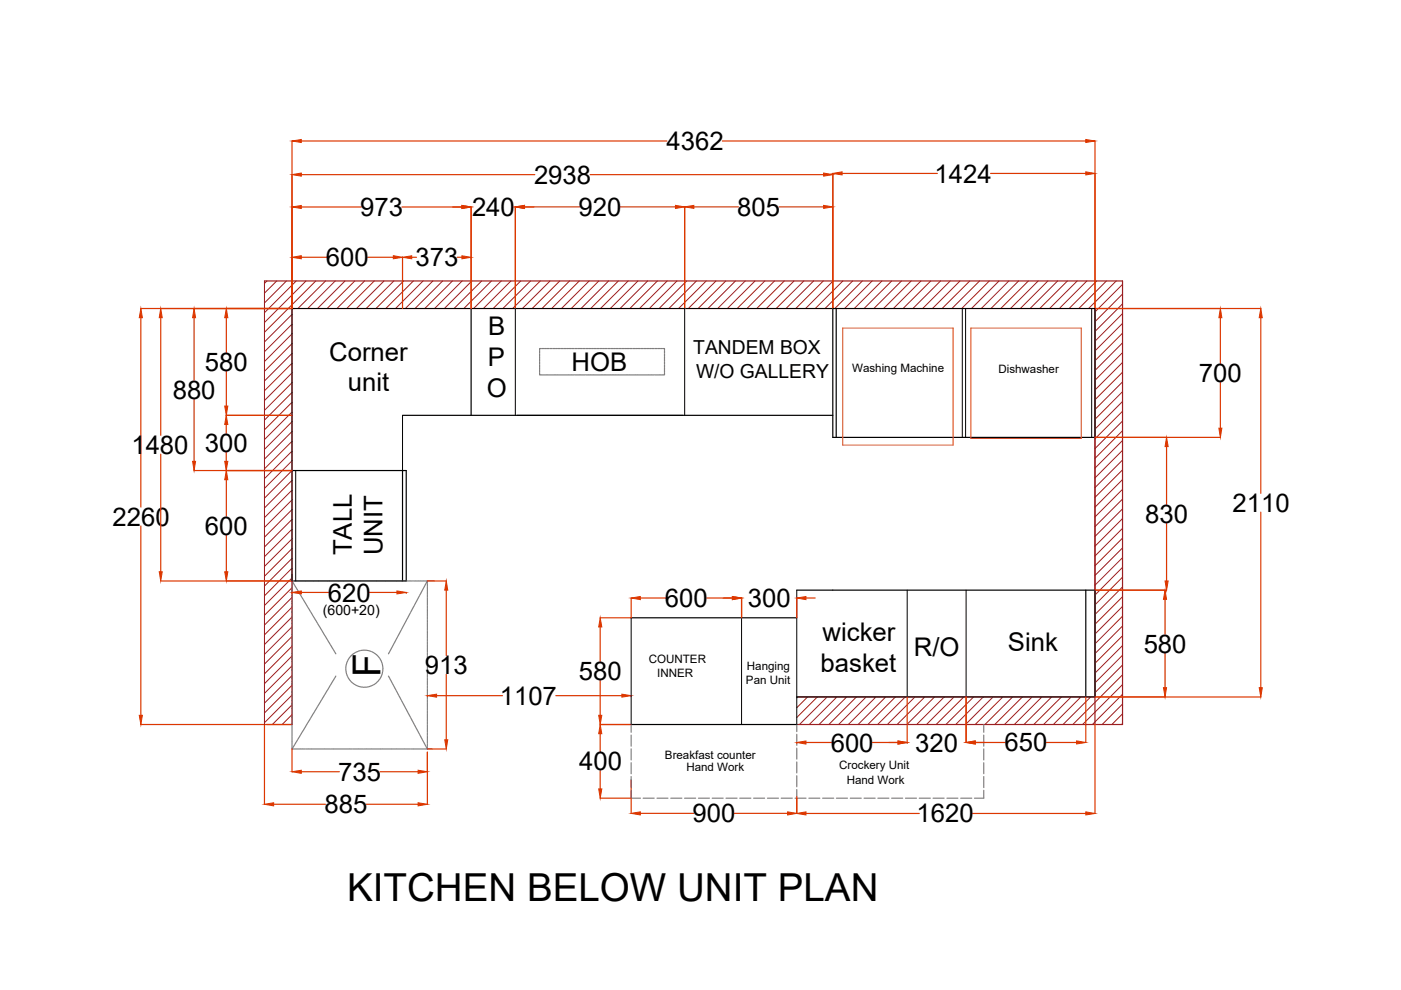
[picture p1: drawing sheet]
<svg xmlns="http://www.w3.org/2000/svg" width="297mm" height="210mm" viewBox="0 0 297 210" stroke-linecap="round" stroke-linejoin="round" font-family="sans-serif">
<!-- layer: 0 -->
<path d="M56.1 59.6h181.9v94h-69.1M62.4 65.4h169.8v88.2M56.5 153.6h5.4M168.9 147.8h63.3" fill="none" stroke="#991b1e" stroke-width=".25"/>
<path d="M99.9 65.4v22.7M176.6 65.4v27.3h55.6M177.3 65.4v27.3M61.9 99.8h24.2v23.4M85.3 99.8v23.4M85.3 88.1h91.3M133.8 131h35.1M168.9 125.1h63.3M230.2 125.1v22.7M133.8 153.6h35.1" fill="none" stroke="#000" stroke-width=".25"/>
<!-- layer: wood furniture -->
<g fill="none" stroke="#991b1e" stroke-width=".21">
<path d="M56.1 59.6v94M56.6 59.6l-.5 .5M58.7 59.6l-2.6 2.6M60.7 59.6l-4.6 4.6M62.8 59.6l-6.7 6.7M64.9 59.6l-8.8 8.8M67 59.6l-10.9 10.8M69 59.6l-5.8 5.8M71.1 59.6l-5.9 5.8M73.2 59.6l-5.9 5.8M75.2 59.6l-5.8 5.8M77.3 59.6l-5.9 5.8"/>
<path d="M79.4 59.6l-5.9 5.8M81.4 59.6l-5.8 5.8M83.5 59.6l-5.9 5.8M85.6 59.6l-5.9 5.8M87.7 59.6l-5.9 5.8M89.7 59.6l-5.8 5.8M91.8 59.6l-5.9 5.8M93.9 59.6l-5.9 5.8M95.9 59.6l-5.8 5.8M98 59.6l-5.9 5.8M100.1 59.6l-5.9 5.8M102.1 59.6l-5.8 5.8"/>
<path d="M104.2 59.6l-5.9 5.8M106.3 59.6l-5.9 5.8M108.3 59.6l-5.8 5.8M110.4 59.6l-5.8 5.8M112.5 59.6l-5.9 5.8M114.6 59.6l-5.9 5.8M116.6 59.6l-5.8 5.8M118.7 59.6l-5.9 5.8M120.8 59.6l-5.9 5.8M122.8 59.6l-5.8 5.8M124.9 59.6l-5.9 5.8M127 59.6l-5.9 5.8"/>
<path d="M129 59.6l-5.8 5.8M131.1 59.6l-5.9 5.8M133.2 59.6l-5.9 5.8M135.3 59.6l-5.9 5.8M137.3 59.6l-5.8 5.8M139.4 59.6l-5.9 5.8M141.5 59.6l-5.9 5.8M143.5 59.6l-5.8 5.8M145.6 59.6l-5.9 5.8M147.7 59.6l-5.9 5.8M149.7 59.6l-5.8 5.8M151.8 59.6l-5.9 5.8"/>
<path d="M153.9 59.6l-5.9 5.8M155.9 59.6l-5.8 5.8M158 59.6l-5.8 5.8M160.1 59.6l-5.9 5.8M162.2 59.6l-5.9 5.8M164.2 59.6l-5.8 5.8M166.3 59.6l-5.9 5.8M168.4 59.6l-5.9 5.8M170.4 59.6l-5.8 5.8M172.5 59.6l-5.9 5.8M174.6 59.6l-5.9 5.8M176.6 59.6l-5.8 5.8"/>
<path d="M178.7 59.6l-5.9 5.8M180.8 59.6l-5.9 5.8M182.8 59.6l-5.8 5.8M184.9 59.6l-5.8 5.8M187 59.6l-5.9 5.8M189.1 59.6l-5.9 5.8M191.1 59.6l-5.8 5.8M193.2 59.6l-5.9 5.8M195.3 59.6l-5.9 5.8M197.3 59.6l-5.8 5.8M199.4 59.6l-5.9 5.8M201.5 59.6l-5.9 5.8"/>
<path d="M203.5 59.6l-5.8 5.8M205.6 59.6l-5.9 5.8M207.7 59.6l-5.9 5.8M209.8 59.6l-5.9 5.8M211.8 59.6l-5.8 5.8M213.9 59.6l-5.9 5.8M216 59.6l-5.9 5.8M218 59.6l-5.8 5.8M220.1 59.6l-5.9 5.8M222.2 59.6l-5.9 5.8M224.2 59.6l-5.8 5.8M226.3 59.6l-5.8 5.8"/>
<path d="M228.4 59.6l-5.9 5.8M230.4 59.6l-5.8 5.8M232.5 59.6l-5.8 5.8M234.6 59.6l-5.9 5.8M236.7 59.6l-5.9 5.8M61.9 66.7l-5.8 5.8M61.9 68.7l-5.8 5.9M61.9 70.8l-5.8 5.9M61.9 72.9l-5.8 5.8M61.9 74.9l-5.8 5.9M61.9 77l-5.8 5.9M61.9 79.1l-5.8 5.8"/>
<path d="M61.9 65.4v88.2M238 60.3l-5.8 5.8M238 62.3l-5.8 5.9M238 64.4l-5.8 5.9M238 66.5l-5.8 5.9M238 68.6l-5.8 5.8M238 70.6l-5.8 5.9M238 72.7l-5.8 5.9M238 74.8l-5.8 5.8M238 76.8l-5.8 5.9M238 78.9l-5.8 5.9M61.9 81.1l-5.8 5.9"/>
<path d="M61.9 83.2l-5.8 5.9M61.9 85.3l-5.8 5.8M61.9 87.4l-5.8 5.8M61.9 89.4l-5.8 5.9M61.9 91.5l-5.8 5.9M61.9 93.6l-5.8 5.8M61.9 95.6l-5.8 5.9M61.9 97.7l-5.8 5.9M61.9 99.8l-5.8 5.8M238 81l-5.8 5.8M238 83l-5.8 5.9M238 85.1l-5.8 5.9"/>
<path d="M238 87.2l-5.8 5.8M238 89.3l-5.8 5.8M238 91.3l-5.8 5.9M238 93.4l-5.8 5.9M238 95.5l-5.8 5.8M238 97.5l-5.8 5.9M238 99.6l-5.8 5.9M61.9 101.8l-5.8 5.9M61.9 103.9l-5.8 5.9M61.9 106l-5.8 5.8M61.9 108l-5.8 5.9M61.9 110.1l-5.8 5.9"/>
<path d="M61.9 112.2l-5.8 5.8M61.9 114.3l-5.8 5.8M61.9 116.3l-5.8 5.9M61.9 118.4l-5.8 5.9M238 101.7l-5.8 5.8M238 103.7l-5.8 5.9M238 105.8l-5.8 5.9M238 107.9l-5.8 5.8M238 109.9l-5.8 5.9M238 112l-5.8 5.9M238 114.1l-5.8 5.9M238 116.2l-5.8 5.8"/>
<path d="M238 118.2l-5.8 5.9M61.9 120.5l-5.8 5.8M61.9 122.5l-5.8 5.9M61.9 124.6l-5.8 5.9M61.9 126.7l-5.8 5.8M61.9 128.7l-5.8 5.9M61.9 130.8l-5.8 5.9M61.9 132.9l-5.8 5.8M61.9 134.9l-5.8 5.9M61.9 137l-5.8 5.9M61.9 139.1l-5.8 5.9M238 120.3l-5.8 5.9"/>
<path d="M238 122.4l-5.8 5.8M238 124.4l-5.8 5.9M238 126.5l-5.8 5.9M238 128.6l-5.8 5.8M238 130.6l-5.8 5.9M238 132.7l-5.8 5.9M238 134.8l-5.8 5.8M238 136.9l-5.8 5.8M238 138.9l-5.8 5.9M61.9 141.2l-5.8 5.8M61.9 143.2l-5.8 5.9M61.9 145.3l-5.8 5.9"/>
<path d="M61.9 147.4l-5.8 5.8M61.9 149.4l-4.2 4.2M61.9 151.5l-2.1 2.1M61.9 153.6h.1M169.2 147.8l-.3 .2M171.2 147.8l-2.3 2.3M173.3 147.8l-4.4 4.3M175.4 147.8l-5.9 5.8M177.4 147.8l-5.8 5.8M179.5 147.8l-5.8 5.8M181.6 147.8l-5.9 5.8M183.6 147.8l-5.8 5.8"/>
<path d="M185.7 147.8l-5.8 5.8M187.8 147.8l-5.9 5.8M189.8 147.8l-5.8 5.8M191.9 147.8l-5.8 5.8M194 147.8l-5.9 5.8M196.1 147.8l-5.9 5.8M198.1 147.8l-5.8 5.8M200.2 147.8l-5.8 5.8M202.3 147.8l-5.9 5.8M204.3 147.8l-5.8 5.8M206.4 147.8l-5.8 5.8M208.5 147.8l-5.9 5.8"/>
<path d="M210.5 147.8l-5.8 5.8M212.6 147.8l-5.8 5.8M214.7 147.8l-5.9 5.8M216.8 147.8l-5.9 5.8M218.8 147.8l-5.8 5.8M220.9 147.8l-5.8 5.8M223 147.8l-5.9 5.8M225 147.8l-5.8 5.8M227.1 147.8l-5.8 5.8M229.2 147.8l-5.9 5.8M231.2 147.8l-5.8 5.8M238 143.1l-10.5 10.5"/>
<path d="M238 145.1l-8.5 8.5M238 147.2l-6.4 6.4M238 141l-5.8 5.9M238 149.3l-4.3 4.3M238 151.3l-2.3 2.3M238 153.4l-.2 .2"/>
</g>
<!-- layer: 0 -->
<g fill="none" stroke="#808080" stroke-width=".25">
<path d="M114.4 79.1v.4h.3M114.4 74.4v.5M114.4 75v.5M114.4 75.6v.5M114.4 76.2v.4M114.4 76.8v.4M114.4 77.4v.4M114.4 77.9v.5M114.4 78.5v.5M114.7 73.9h-.3v.4M114.8 79.5h.5M114.8 73.9h.5"/>
<path d="M115.4 79.5h.5M115.4 73.9h.5M116 79.5h.5M116 73.9h.5M116.6 79.5h.5M116.6 73.9h.5M117.2 79.5h.4M117.2 73.9h.4M117.8 79.5h.4M117.8 73.9h.4M118.3 79.5h.5M118.3 73.9h.5"/>
<path d="M118.9 79.5h.5M118.9 73.9h.5M119.5 79.5h.5M119.5 73.9h.5M120.1 79.5h.5M120.1 73.9h.5M120.7 79.5h.5M120.7 73.9h.5M121.3 79.5h.4M121.3 73.9h.4M121.9 79.5h.4M121.9 73.9h.4"/>
<path d="M122.4 79.5h.5M122.4 73.9h.5M123 79.5h.5M123 73.9h.5M123.6 79.5h.5M123.6 73.9h.5M124.2 79.5h.5M124.2 73.9h.5M124.8 79.5h.4M124.8 73.9h.4M125.4 79.5h.4M125.4 73.9h.4"/>
<path d="M126 79.5h.4M126 73.9h.4M126.5 79.5h.5M126.5 73.9h.5M127.1 79.5h.5M127.1 73.9h.5M127.7 79.5h.5M127.7 73.9h.5M128.3 79.5h.5M128.3 73.9h.5M128.9 79.5h.4M128.9 73.9h.4"/>
<path d="M129.5 79.5h.4M129.5 73.9h.4M130 79.5h.5M130 73.9h.5M130.6 79.5h.5M130.6 73.9h.5M131.2 79.5h.5M131.2 73.9h.5M131.8 79.5h.5M131.8 73.9h.5M132.4 79.5h.5M132.4 73.9h.5"/>
<path d="M133 79.5h.5M133 73.9h.5M133.6 79.5h.4M133.6 73.9h.4M134.2 79.5h.4M134.2 73.9h.4M134.7 79.5h.5M134.7 73.9h.5M135.3 79.5h.5M135.3 73.9h.5M135.9 79.5h.5M135.9 73.9h.5"/>
<path d="M136.5 79.5h.4M136.5 73.9h.4M137.1 79.5h.4M137.1 73.9h.4M137.7 79.5h.4M137.7 73.9h.4M138.2 79.5h.5M138.2 73.9h.5M138.8 79.5h.5M138.8 73.9h.5M139.4 79.5h.5M139.4 73.9h.5"/>
<path d="M140 79.5h.5M140 73.9h.5M140.6 73.9h.3v.4M140.9 79.1v.4h-.3M140.9 74.4v.5M140.9 75v.5M140.9 75.6v.5M140.9 76.2v.4M140.9 76.8v.4M140.9 77.4v.4M140.9 77.9v.5M140.9 78.5v.5"/>
<path d="M61.9 123.2l.3 .4M61.9 121.8v.3M61.9 122.2v.5M61.9 122.8v.5M61.9 123.4v.5M61.9 124v.4M61.9 124.6v.4M61.9 125.1v.5M61.9 125.7v.5M61.9 126.3v.5M61.9 126.9v.5M61.9 127.5v.5"/>
<path d="M61.9 128.1v.4M61.9 128.7v.4M61.9 129.3v.4M61.9 129.8v.5M61.9 130.4v.5M61.9 131v.5M61.9 131.6v.4M61.9 132.2v.4M61.9 132.8v.4M61.9 133.3v.5M61.9 133.9v.5M61.9 134.5v.5"/>
<path d="M61.9 135.1v.5M61.9 135.7v.5M61.9 136.3v.4M61.9 136.8v.5M61.9 137.4v.5M61.9 138v.5M61.9 138.6v.5M61.9 139.2v.5M61.9 139.8v.5M62.2 123.7l.3 .4M62.4 123.2h.5M62.5 124.2l.3 .4"/>
<path d="M62.8 124.7l.3 .4M63 123.2h.4M63.1 125.2l.3 .4M63.4 125.7l.3 .4M63.6 123.2h.4M63.7 126.2l.3 .4M64 126.7l.3 .4M64.2 123.2h.4M64.3 127.2l.3 .4M64.6 127.7l.3 .4M64.7 123.2h.5M64.9 128.2l.3 .4"/>
<path d="M65.2 128.7l.3 .4M65.3 123.2h.5M65.6 129.2l.2 .4M65.8 129.7l.3 .4M65.9 123.2h.5M66.1 130.2l.3 .4M66.4 130.7l.3 .4M66.5 123.2h.5M66.7 131.2l.3 .4M67.1 131.7l.2 .4M67.1 123.2h.4M67.4 132.2l.2 .4"/>
<path d="M67.6 123.2h.5M67.6 132.7l.3 .4M67.9 133.2l.3 .4M68.2 123.2h.5M68.3 133.7l.2 .4M68.6 134.2l.2 .4M68.8 123.2h.5M68.9 134.7l.2 .4M69.2 135.2l.2 .4M69.4 123.2h.5M69.5 135.7l.2 .4M69.8 136.2l.2 .4"/>
<path d="M70 123.2h.5M70.1 136.7l.2 .4M70.4 137.2l.2 .4M70.6 123.2h.5M70.7 137.7l.2 .4M71 138.2l.2 .4M71.2 123.2h.4M71.8 123.2h.4M72.3 123.2h.5M72.9 123.2h.5M73.5 123.2h.5M74 139.6l-.2 .4"/>
<path d="M74.1 123.2h.5M74.4 139.1l-.3 .4M74.7 123.2h.4M74.8 138.7l-.4 .3M75.3 123.2h.4M75.3 138.4l-.4 .2M75.8 138.1l-.4 .2M75.9 123.2h.4M76.4 138l-.5 .1M76.4 123.2h.5M77 137.9h-.5M77 123.2h.5"/>
<path d="M77.1 137.9h.4M77.6 123.2h.5M77.7 137.9l.4 .1M78.2 123.2h.5M78.2 138l.5 .1M78.8 123.2h.4M78.8 138.2l.4 .2M79.3 138.4l.4 .3M79.4 123.2h.4M79.8 138.8l.3 .3M79.9 123.2h.5M80.2 139.2l.3 .4"/>
<path d="M80.5 123.2h.5M80.6 139.7l.2 .4M81.1 123.2h.5M81.7 123.2h.5M82.3 123.2h.5M82.6 138.2l-.2 .4M82.9 123.2h.5M82.9 137.7l-.2 .4M83.2 137.1l-.3 .5M83.4 136.6l-.2 .5M83.5 123.2h.4M83.7 136.1l-.2 .4"/>
<path d="M84 135.6l-.2 .4M84.1 123.2h.4M84.3 135.1l-.3 .4M84.5 134.6l-.2 .4M84.6 123.2h.5M84.8 134.1l-.2 .4M85.1 133.5l-.2 .4M85.2 123.2h.5M85.4 133l-.3 .4M85.6 132.5l-.2 .4M85.8 123.2h.5M85.9 132l-.2 .4"/>
<path d="M86.2 131.5l-.2 .4M86.4 123.2h.5M86.5 131l-.3 .4M86.7 130.4l-.2 .5M87 123.2h.4M87 129.9l-.2 .4M87.3 129.4l-.2 .4M87.6 123.2h.4M87.6 128.9l-.3 .4M87.8 128.4l-.2 .4M88.1 127.9l-.2 .4M88.1 123.2h.5"/>
<path d="M88.4 127.3l-.2 .4M88.7 126.8l-.3 .4M88.7 123.2h.5M88.9 126.3l-.2 .4M89.2 125.8l-.2 .4M89.3 123.2h.5M89.5 125.3l-.2 .4M89.8 124.8l-.3 .4M89.9 123.2h.5M90 124.2l-.2 .5M90.3 123.7l-.2 .4M90.4 123.6l.2-.4v.5"/>
<path d="M90.5 123.2h.5M90.6 123.8v.5M90.6 124.4v.4M90.6 125v.4M90.6 125.5v.5M90.6 126.1v.5M90.6 126.7v.5M90.6 127.3v.5M90.6 127.9v.4M90.6 128.5v.4M90.6 129v.5M90.6 129.6v.5"/>
<path d="M90.6 130.2v.5M90.6 130.8v.5M90.6 131.4v.5M90.6 132v.4M90.6 132.6v.4M90.6 133.1v.5M90.6 133.7v.5M90.6 134.3v.5M90.6 134.9v.5M90.6 135.5v.5M90.6 136.1v.4M90.6 136.7v.4"/>
<path d="M90.6 137.3v.4M90.6 137.8v.5M90.6 138.4v.5M90.6 139v.5M90.6 139.6v.4M91.1 123.2h.4M91.7 123.2h.4M61.9 158.8h.5M61.9 140.4v.4M61.9 141v.4M61.9 141.5v.5M61.9 142.1v.5"/>
<path d="M61.9 142.7v.5M61.9 143.3v.5M61.9 143.9v.4M61.9 144.5v.4M61.9 145v.5M61.9 145.6v.5M61.9 146.2v.5M61.9 146.8v.5M61.9 147.4v.5M61.9 148v.4M61.9 148.6v.4M61.9 149.1v.5"/>
<path d="M61.9 149.7v.5M61.9 150.3v.5M61.9 150.9v.5M61.9 151.5v.5M61.9 152.1v.4M61.9 152.7v.4M61.9 153.3v.4M61.9 153.8v.5M61.9 154.4v.5M61.9 155v.5M61.9 155.6v.4M61.9 156.2v.4"/>
<path d="M61.9 156.8v.4M61.9 157.3v.5M61.9 157.9v.5M61.9 158.5v.3M62.2 158.4l-.3 .4M62.5 157.9l-.3 .4M62.5 158.8h.5M62.8 157.4l-.3 .4M63.1 156.9l-.3 .4M63.1 158.8h.5M63.4 156.4l-.3 .4M63.7 158.8h.5"/>
<path d="M63.7 155.9l-.3 .4M64 155.4l-.3 .4M64.3 158.8h.4M64.3 154.9l-.3 .4M64.6 154.4l-.3 .4M64.9 158.8h.4M64.9 153.9l-.3 .4M65.2 153.4l-.3 .4M65.4 158.8h.5M65.5 152.9l-.3 .4M65.8 152.4l-.2 .4M66 158.8h.5"/>
<path d="M66.1 151.9l-.3 .4M66.4 151.4l-.3 .4M66.6 158.8h.5M66.7 150.9l-.3 .4M67 150.4l-.3 .4M67.2 158.8h.4M67.3 149.9l-.2 .4M67.6 149.4l-.2 .4M67.8 158.8h.4M67.9 148.9l-.3 .4M68.2 148.4l-.3 .4M68.4 158.8h.4"/>
<path d="M68.5 147.9l-.2 .4M68.8 147.4l-.2 .4M68.9 158.8h.5M69.1 146.9l-.2 .4M69.4 146.4l-.2 .4M69.5 158.8h.5M69.7 145.9l-.2 .4M70 145.4l-.2 .4M70.1 158.8h.5M70.3 144.9l-.2 .4M70.6 144.3l-.2 .4M70.7 158.8h.5"/>
<path d="M70.9 143.9l-.2 .4M71.2 143.3l-.2 .4M71.3 158.8h.5M71.9 158.8h.4M72.5 158.8h.4M73 158.8h.5M73.3 141.8l.1 .5M73.4 141.2l-.1 .5M73.4 142.4l.1 .4M73.5 140.6l-.1 .5M73.5 142.9l.2 .5M73.6 158.8h.5"/>
<path d="M73.7 140.1l-.2 .4M73.7 143.5l.3 .4M74 144l.3 .4M74.2 158.8h.5M74.4 144.5l.3 .3M74.8 158.8h.5M74.8 144.9l.4 .2M75.3 145.2l.4 .2M75.4 158.8h.5M75.8 145.4l.5 .2M76 158.8h.4M76.4 145.6l.5 .1"/>
<path d="M76.6 158.8h.4M77 145.7h.4M77.2 158.8h.4M77.7 158.8h.5M78 145.6l-.4 .1M78.3 158.8h.5M78.6 145.5l-.5 .1M78.9 158.8h.5M79.1 145.2l-.4 .2M79.5 158.8h.4M79.6 144.9l-.4 .3M80.1 144.5l-.4 .4"/>
<path d="M80.1 158.8h.4M80.4 144.1l-.3 .3M80.6 158.8h.5M80.8 143.6l-.3 .4M80.8 140.2l.2 .4M81 143l-.2 .5M81 140.7l.1 .5M81.1 142.5l-.1 .4M81.2 141.3v.5M81.2 141.9v.5M81.2 158.8h.5M81.8 158.8h.5"/>
<path d="M82.4 143.3l.2 .5M82.4 158.8h.5M82.7 143.9l.2 .4M82.9 144.4l.3 .4M83 158.8h.5M83.2 144.9l.2 .4M83.5 145.4l.2 .5M83.6 158.8h.5M83.8 146l.2 .4M84 146.5l.3 .4M84.2 158.8h.4M84.3 147l.2 .4"/>
<path d="M84.6 147.5l.2 .4M84.8 158.8h.4M84.9 148l.2 .4M85.1 148.6l.3 .4M85.3 158.8h.5M85.4 149.1l.2 .4M85.7 149.6l.2 .4M85.9 158.8h.5M86 150.1l.2 .4M86.2 150.6l.3 .4M86.5 158.8h.5M86.5 151.1l.2 .4"/>
<path d="M86.8 151.6l.2 .4M87.1 152.2l.2 .4M87.1 158.8h.5M87.3 152.7l.3 .4M87.6 153.2l.2 .4M87.7 158.8h.4M87.9 153.7l.2 .4M88.2 154.2l.2 .5M88.3 158.8h.4M88.4 154.7l.3 .5M88.7 155.3l.2 .4M88.9 158.8h.4"/>
<path d="M89 155.8l.2 .4M89.3 156.3l.2 .4M89.4 158.8h.5M89.5 156.8l.3 .4M89.8 157.3l.2 .4M90 158.8h.5M90.1 157.8l.2 .4M90.4 158.4l.2 .4M90.6 158.8h.5M90.6 140.2v.4M90.6 140.8v.4M90.6 141.3v.5"/>
<path d="M90.6 141.9v.5M90.6 142.5v.5M90.6 143.1v.5M90.6 143.7v.5M90.6 144.3v.4M90.6 144.9v.4M90.6 145.4v.5M90.6 146v.5M90.6 146.6v.5M90.6 147.2v.5M90.6 147.8v.5M90.6 148.4v.4"/>
<path d="M90.6 149v.4M90.6 149.5v.5M90.6 150.1v.5M90.6 150.7v.5M90.6 151.3v.5M90.6 151.9v.4M90.6 152.5v.4M90.6 153v.5M90.6 153.6v.5M90.6 154.2v.5M90.6 154.8v.5M90.6 155.4v.5"/>
<path d="M90.6 156v.4M90.6 156.6v.4M90.6 157.1v.5M90.6 157.7v.5M90.6 158.3v.5M91.2 158.8h.5M133.8 153.6v1.7M133.8 155.9v2.3M133.8 158.8v2.3M168.9 153.6v1.5M168.9 155.7v2.3M168.9 158.6v2.4"/>
<path d="M208.6 153.6v1.7M208.6 155.9v2.3M208.6 158.8v2.3M133.8 167.6v1.6h2M133.8 161.7v2.3M133.8 164.6v2.4M136.4 169.2h2.3M139.3 169.2h2.3M142.2 169.2h2.4M145.1 169.2h2.4M148.1 169.2h2.3M151 169.2h2.3"/>
<path d="M153.9 169.2h2.4M156.8 169.2h2.4M159.8 169.2h2.3M162.7 169.2h2.4M165.6 169.2h2.4M168.6 169.2h2.3M168.9 161.6v2.3M168.9 164.5v2.3M168.9 167.4v1.5M171.5 169.2h2.3M174.4 169.2h2.4M177.3 169.2h2.4"/>
<path d="M180.3 169.2h2.3M183.2 169.2h2.3M186.1 169.2h2.4M189 169.2h2.4M192 169.2h2.3M194.9 169.2h2.4M197.8 169.2h2.4M200.8 169.2h2.3M203.7 169.2h2.3M208.6 167.6v1.6h-2M208.6 161.7v2.3M208.6 164.6v2.4"/>
</g>
<g fill="none" stroke="#dd3700" stroke-width=".25">
<path d="M61.9 29.9v35.5M63.9 29.9h77.5M63.9 37h49.5M125.1 37h49.5M153.2 29.9h77M176.6 36.8v28.6M178.5 36.8h20.2M210 36.8h20.2M232.2 29.9v35.5h35.1M63.9 54.6h5.4M63.9 43.9h12.7M78 54.6h5.4"/>
<path d="M85.2 43.9h12.7M85.3 54.6h.1M85.3 54.5v10.9M87.3 54.6h1M96.9 54.6h1M99.9 54.6h.1M99.9 43.9v21.5M109.3 43.9v21.5M122.9 43.9h-11.7M131.5 43.9h11.7M145.2 43.9v21.5M147.1 43.9h9.4"/>
<path d="M165.2 43.9h9.4M29.8 65.4h32.6M29.9 67.4v40.1M34.1 67.4v24.9M41.1 67.4v13.2M48 67.4v7.3M48 78.7v7.4M258.7 67.4v9.7M267.3 67.4v37.2M34.1 96.3v24.9M41.1 99.8h20.8M41.1 84.6v13.2"/>
<path d="M48 90v1.9M48 95.9v1.9M48 88.1h13.9M232.2 92.7h26.5M247.3 94.7v12.2M258.7 81.1v9.7M29.9 111.5v40.2M48 101.7v7.8M48 113.5v7.7M247.3 110.9v12.3M267.3 108.6v37.2M34.1 123.2h27.8"/>
<path d="M61.9 125.6h.1M63.9 125.6h5.8M78.3 125.6h5.9M86.1 125.6h.1M90.6 123.2h4M94.6 125.1v13.9M127.3 132.9v7.4M133.8 126.8v4.2h-6.5M135.8 126.8h5.4M149.8 126.8h5.5M157.2 126.8v4.2M168.9 126.8v4.2"/>
<path d="M170.9 126.8h1.9M232.2 125.1h15.2M247 127.1v7.4M247 138.4v7.4M29.8 153.6h32.1M56.1 153.6v16.9M61.9 158.8v4.8M90.6 147.5h.1M90.6 159.5v11M90.6 158.8h4M92.6 147.5h14M94.6 143v13.9"/>
<path d="M117.9 147.5h13.9M127.3 153.6h6.5M127.3 144.3v7.4M127.3 155.6v3.8M133.8 147.5h.1M168.9 157.4h.1M170.9 157.4h5.4M185 157.4h5.4M192.3 157.4h.1M192.3 147.8v9.6M204.8 147.8v9.6M206.8 157.4h6.4"/>
<path d="M221.8 157.4h6.5M230.2 147.8v9.6M232.2 153.6v18.9M232.2 147.8h35.1M58 170.5h11M63.9 163.6h8M77.7 170.5h10.9M80.6 163.6h8M127.3 169.2h6.5M127.3 163.4v3.9M133.8 165.3v7.2M135.8 172.5h11.3"/>
<path d="M155.7 172.5h11.3M168.9 168.9v3.6M170.9 172.5h24M206.2 172.5h24"/>
</g>
<g fill="#dd3700" stroke="#dd3700" stroke-width=".21">
<path d="M47.6 121.2h.7l-.3 2z"/>
<path d="M48 99.8l.3 1.9h-.7z"/>
<path d="M29.9 65.4l.3 2h-.7z"/>
<path d="M29.5 151.7h.7l-.3 1.9z"/>
<path d="M47.6 86.1h.7l-.3 2z"/>
<path d="M48 65.4l.3 2h-.7z"/>
<path d="M61.9 29.9l2-.3v.6z"/>
<path d="M230.2 29.6l2 .3-2 .3z"/>
<path d="M246.7 145.8h.6l-.3 2z"/>
<path d="M247 125.1l.3 2h-.6z"/>
<path d="M247 123.2h.7l-.4 1.9z"/>
<path d="M247.3 92.7l.4 2h-.7z"/>
<path d="M133.8 172.5l2-.4v.7z"/>
<path d="M167 172.1l1.9 .4-1.9 .3z"/>
<path d="M168.9 172.5l2-.4v.7z"/>
<path d="M230.2 172.1l2 .4-2 .3z"/>
<path d="M126.9 167.3h.7l-.3 1.9z"/>
<path d="M127.3 153.6l.3 2h-.7z"/>
<path d="M126.9 151.7h.7l-.3 1.9z"/>
<path d="M127.3 131l.3 1.9h-.7z"/>
<path d="M131.8 147.2l2 .3-2 .3z"/>
<path d="M90.6 147.5l2-.3v.6z"/>
<path d="M61.9 163.6l2-.3v.7z"/>
<path d="M88.6 163.3l2 .3-2 .4z"/>
<path d="M56.1 170.5l1.9-.3v.7z"/>
<path d="M88.6 170.2l2 .3-2 .4z"/>
<path d="M61.9 37l2-.3v.6z"/>
<path d="M174.6 36.7l2 .3-2 .3z"/>
<path d="M176.6 36.8l1.9-.4v.7z"/>
<path d="M230.2 36.4l2 .4-2 .3z"/>
<path d="M34.1 65.4l.3 2h-.6z"/>
<path d="M33.8 121.2h.6l-.3 2z"/>
<path d="M48 88.1l.3 1.9h-.7z"/>
<path d="M47.6 97.8h.7l-.3 2z"/>
<path d="M40.8 97.8h.7l-.4 2z"/>
<path d="M41.1 65.4l.4 2h-.7z"/>
<path d="M94.3 156.9h.6l-.3 1.9z"/>
<path d="M94.6 123.2l.3 1.9h-.6z"/>
<path d="M61.9 125.6l2-.3v.6z"/>
<path d="M84.2 125.3l1.9 .3-1.9 .3z"/>
<path d="M85.3 54.6l2-.4v.7z"/>
<path d="M97.9 54.2l2 .4-2 .3z"/>
<path d="M97.9 43.6l2 .3-2 .3z"/>
<path d="M61.9 43.9l2-.3v.6z"/>
<path d="M83.4 54.2l1.9 .4-1.9 .3z"/>
<path d="M61.9 54.6l2-.4v.7z"/>
<path d="M97.9 43.5l2 .4-2 .3z"/>
<path d="M109.3 43.9l1.9-.4v.7z"/>
<path d="M143.2 43.5l2 .4-2 .3z"/>
<path d="M145.2 43.9l1.9-.4v.7z"/>
<path d="M174.6 43.5l2 .4-2 .3z"/>
<path d="M258.7 65.4l.4 2h-.7z"/>
<path d="M258.4 90.8h.7l-.4 1.9z"/>
<path d="M267.3 65.4l.3 2h-.6z"/>
<path d="M267 145.8h.6l-.3 2z"/>
<path d="M204.8 157.4l2-.3v.6z"/>
<path d="M228.3 157.1l1.9 .3-1.9 .3z"/>
<path d="M190.4 157.1l1.9 .3-1.9 .4z"/>
<path d="M204.8 157.4l2-.3v.7z"/>
<path d="M168.9 157.4l2-.3v.7z"/>
<path d="M133.8 126.8l2-.3v.6z"/>
<path d="M155.3 126.5l1.9 .3-1.9 .3z"/>
<path d="M168.9 126.8l2-.3v.6z"/>
</g>
<path d="M178.7 69.6v24.8M202.1 69.6v24.8M205.8 69.6v23.4M229.3 69.6v23.4" fill="none" stroke="#cd6928" stroke-width=".25"/>
<!-- layer: wood furniture -->
<g fill="none" stroke="#000" stroke-width=".21">
<path d="M109.3 65.4v22.7M145.2 65.4v22.7M176.6 65.4h55.6M204 65.4v27.3M204.7 65.4v27.3M231.5 65.4v27.3M232.2 65.4h-170.3v57.8h24.2M232.2 65.4v27.3M62.7 99.8v23.4M85.3 88.1v11.7M109.6 88.1h35.2M133.8 131v22.6"/>
<path d="M157.2 131v22.6M168.9 125.1v28.5M192.3 125.1v22.7M204.8 125.1v22.7M232.2 125.1v22.7h-63.3"/>
</g>
<path d="M178.7 69.6h23.4M205.8 69.6h23.5M178.7 94.4h23.4M205.8 93h23.5" fill="none" stroke="#cd6928" stroke-width=".21"/>
<g font-size="8.2">
<text x="80.6" y="143.6" transform="rotate(-90 80.6 143.6)">F</text>
<text x="73.6" y="191.1">KITCHEN BELOW UNIT PLAN</text>
</g>
<g font-size="5.5">
<text x="141.3" y="31.8">4362</text>
<text x="113.2" y="38.9">2938</text>
<text x="198.1" y="38.7">1424</text>
<text x="76.4" y="45.8">973</text>
<text x="100.1" y="45.8">240</text>
<text x="122.7" y="45.8">920</text>
<text x="156.3" y="45.8">805</text>
<text x="69.1" y="56.5">600</text>
<text x="88.1" y="56.5">373</text>
<text x="103.5" y="71.1">B</text>
<text x="69.8" y="76.5">Corner</text>
<text x="103.5" y="77.6">P</text>
<text x="43.5" y="78.7">580</text>
<text x="73.7" y="83">unit</text>
<text x="121.2" y="78.6">HOB</text>
<text x="254.2" y="81">700</text>
<text x="36.6" y="84.5">880</text>
<text x="103.2" y="84.2">O</text>
<text x="43.4" y="95.8">300</text>
<text x="27.9" y="96.2">1480</text>
<text x="23.9" y="111.4">2260</text>
<text x="43.5" y="113.4">600</text>
<text x="242.8" y="110.9">830</text>
<text x="261.3" y="108.5">2110</text>
<text x="74.6" y="117.7" transform="rotate(-90 74.6 117.7)">TALL</text>
<text x="81.1" y="117.8" transform="rotate(-90 81.1 117.8)">UNIT</text>
<text x="69.5" y="127.5">620</text>
<text x="141" y="128.7">600</text>
<text x="158.5" y="128.7">300</text>
<text x="174.4" y="136">wicker</text>
<text x="213.7" y="138">Sink</text>
<text x="90.1" y="142.9">913</text>
<text x="174" y="142.5">basket</text>
<text x="193.8" y="139.1">R/O</text>
<text x="242.5" y="138.4">580</text>
<text x="106" y="149.4">1107</text>
<text x="122.7" y="144.2">580</text>
<text x="176.1" y="159.3">600</text>
<text x="194.1" y="159.3">320</text>
<text x="213" y="159.3">650</text>
<text x="71.7" y="165.6">735</text>
<text x="122.8" y="163.3">400</text>
<text x="68.8" y="172.5">885</text>
<text x="146.8" y="174.4">900</text>
<text x="194.3" y="174.4">1620</text>
</g>
<g font-size="4.1">
<text x="147" y="75.1">TANDEM BOX</text>
<text x="147.6" y="80.1">W/O GALLERY</text>
</g>
<text font-size="3" x="68.4" y="130.5">(600+20)</text>
<g font-size="2.5">
<text x="180.7" y="79">Washing Machine</text>
<text x="211.7" y="79">Dishwasher</text>
<text x="137.6" y="140.6">COUNTER</text>
<text x="139.4" y="143.5">INNER</text>
<text x="158.4" y="142.1">Hanging</text>
<text x="158.2" y="145">Pan Unit</text>
<text x="141" y="160.9">Breakfast counter</text>
<text x="145.5" y="163.4">Hand Work</text>
<text x="177.9" y="163.1">Crockery Unit</text>
<text x="179.5" y="166.1">Hand Work</text>
</g>
</svg>
